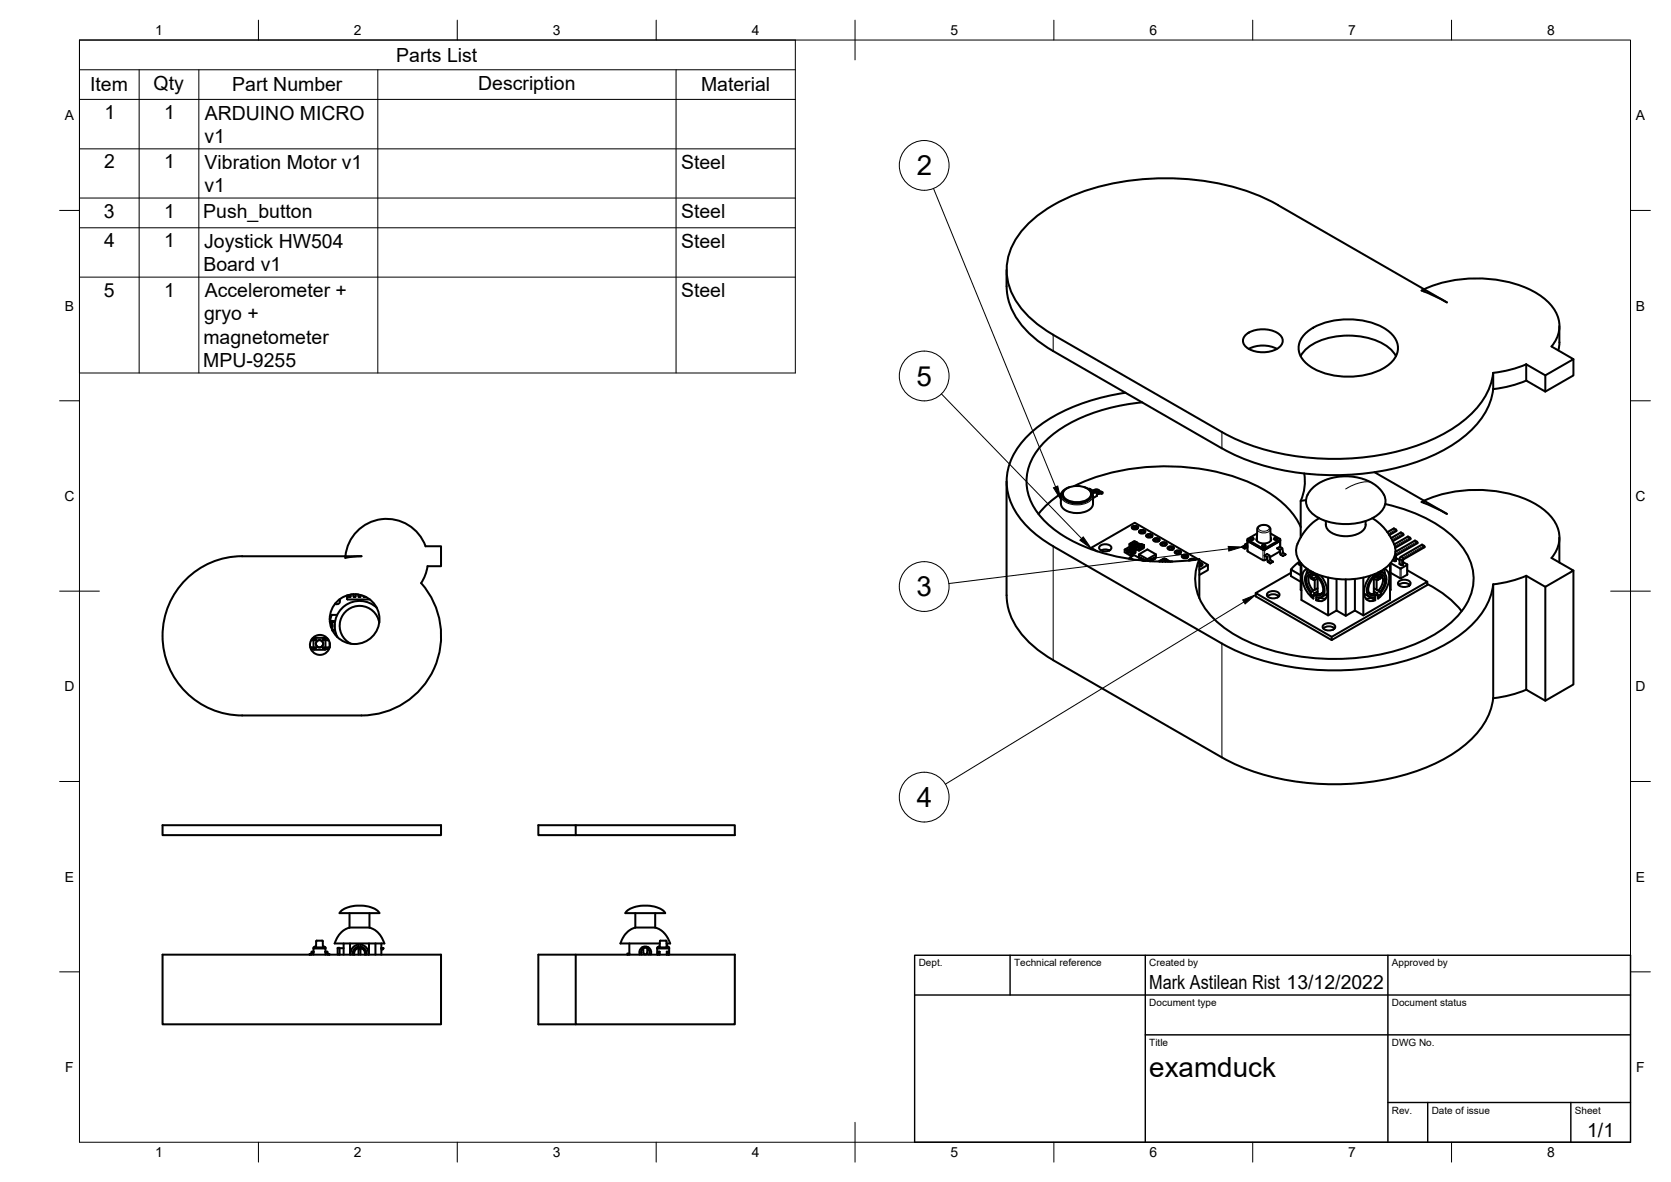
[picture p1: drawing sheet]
<svg xmlns="http://www.w3.org/2000/svg" width="420mm" height="297mm" viewBox="0 0 420 297" stroke-linecap="round" stroke-linejoin="round" font-family="sans-serif">
<!-- layer: Visible -->
<g fill="none" stroke="#000" stroke-width=".51">
<path d="M253.1 67.8v4.2M253.1 71.9a17.7 17.7 0 0 0 7.6 13.6l4.1 2.7 42.4 24.5M358.1 72.7l-36.7-21.2a60.7 60.7 0 0 0-35.9-6.3 50.3 50.3 0 0 0-24.5 8.9 18 18 0 0 0-7.9 13.7 16.8 16.8 0 0 0 6.2 12.4l3.5 2.7 2 1.2M358.1 72.7v.6M358.1 72.7l5.7 3.3M363.8 76l-3-1.6-3.4-1.4a32.9 32.9 0 0 1 28.3 .3 10.9 10.9 0 0 1 6.4 8.1 7.7 7.7 0 0 1-2 5.7l5.5 3.2-7 4-4.8-2.7M264.8 84.1l42.4 24.5a60.1 60.1 0 0 0 33.9 6.5 52.3 52.3 0 0 0 25.9-8.6 18.9 18.9 0 0 0 8.4-12.8M283 98.7a47.3 47.3 0 0 0-22.5 9 17.3 17.3 0 0 0-7.3 14.3 18.6 18.6 0 0 0 8.3 13.1l3.3 2.2 42.4 24.4a60.1 60.1 0 0 0 33.9 6.5 52.3 52.3 0 0 0 25.9-8.5 18.9 18.9 0 0 0 8.4-12.8M313.4 84a7.1 7.1 0 0 1 8.8 .5 2.1 2.1 0 0 1-1.1 3.2 7.5 7.5 0 0 1-7.7-.5 1.94 1.94 0 0 1 0-3.2zM314 87.7a7.8 7.8 0 0 1 7.1 0M327 89.5a12 12 0 0 1 9.3-5 16.9 16.9 0 0 1 13.7 3.6l1 1.4M328.1 83.9a16.9 16.9 0 0 1 13.6-3.5 13.1 13.1 0 0 1 8.9 4.3 4.9 4.9 0 0 1-1.6 7.1 18.8 18.8 0 0 1-19.9 0 4.9 4.9 0 0 1-1-7.9z"/>
<path d="M375.4 97.8a18.9 18.9 0 0 1-8.4 12.8 53 53 0 0 1-28 8.7 59.6 59.6 0 0 1-31.8-6.6M375.5 93.7v4.1M383.8 91.6v4l4.8 2.8v-4.1M383.8 91.6a29.8 29.8 0 0 1-8.3 2.1M383.8 95.6a29.8 29.8 0 0 1-8.3 2.2M392.1 82v4.4l-.3 1.6M395.6 90.3v4l-7 4.1M287.2 101.1a42 42 0 0 0-23.6 9 14 14 0 0 0-5.1 13.7 19.6 19.6 0 0 0 10.2 11.7 54.3 54.3 0 0 0 32.9 5M327.9 119a11.9 11.9 0 0 1-.8 6.9l1.3-.2M345.6 118.7l18.2 10.4M60.9 139.8h30l-4.1 .4a10.4 10.4 0 0 1 8.9-9.7 10.4 10.4 0 0 1 11.3 6.8h3.9v5h-3.4M60.9 139.8a20 20 0 0 0-20 20 20 20 0 0 0 20 20"/>
<path d="M253.1 121v28.6M266.9 124a23.4 23.4 0 0 0-5.8 5.2M267.2 124.2a2.18 2.18 0 0 0 2 2 4.4 4.4 0 0 0 5-1.3l.1-.7M267.8 123.1a4.9 4.9 0 0 1 6.4 .4 1.74 1.74 0 0 1-1.5 2.4 4.8 4.8 0 0 1-5.3-1.1 1.33 1.33 0 0 1 .4-1.7zM268.9 122.4l-1.2 .6-.7 .7-.3 .7v2.2M270.1 122.2a55.7 55.7 0 0 1 46.2 .1 22.2 22.2 0 0 1 10.8 10.2M272.7 122.4l1.5 .8 .5 .8 .1 2.6a2.73 2.73 0 0 1-2.4 2.2 5.4 5.4 0 0 1-5.3-1.3l-.3-.9M273.6 122.9h.5l1.5 .9M274.4 137.7v.3M274.7 123.9l.7-.2 .4 .3v.6l-1 .6M275.2 123.1l.2 .2v.2M275.2 123.1a.78 .78 0 0 1 1.2 .4"/>
<path d="M275.2 123.1l-.4 .2M275.3 123.6l.4-.1 .3 .1M275.9 138.6l-1.5-.9 10.9-6.3 16 9.2M276 123.6l.3 .3M276 123.6a.89 .89 0 0 1 1.2 .1M276 123.6l-.3 .2M276 123.6h.1M276.3 124l.3-.1 .3 .2M276.3 124l-.5 .3M276.3 123.9v.1M276.5 137.3a2.02 2.02 0 0 1 2.9 .2 1.34 1.34 0 0 1-1.7 1.1 .94 .94 0 0 1-1-.3 .94 .94 0 0 1-.2-1zM276.8 138.3l1.3-.2 .9 .2"/>
<path d="M277.2 123.7v.3l-.3 .1M282.8 138.1l.3-.1 .5 .3-.3 .1zM282.8 138.1v.7l.5 .3 .3-.2v-.6M283.3 138.4v.7M283.6 138.3l-.5-.3 .7-.5 .5 .4v.4v-.4l-.7 .4 .1 .6M283.7 138.6l.3-.1 .5 .3-.2 .2zM283.7 138.6v.7l.6 .3 .2-.1v-.7M284 136.7l.3-.2 .5 .3-.3 .2zM284 136.7v.3l.5 .3 .3-.1v-.4M284.3 139v.6M284.5 138.8l.8-.4v.7l-.8 .4zM284.5 137v.3"/>
<path d="M284.6 132.6a.92 .92 0 0 1 1.6 0M284.6 137.7l-.5-.3-.3 .1 .5 .4 .3-.2v.4M284.6 132.4a.82 .82 0 0 1 .9-.3 .82 .82 0 0 1 .6 .7 .82 .82 0 0 1-.8 .3 .82 .82 0 0 1-.7-.7zM284.7 138.1l.3-.2 .5 .3-.2 .2zM284.8 136.8l.7-.4v.4l-.7 .4zM284.9 137.2l.3-.1 .5 .3-.2 .1zM284.9 137.2v.3l.6 .4 .2-.2v-.3M285 136.1l.3-.1 .5 .3-.3 .1zM285 132.4l.5-.1 .4 .4-.6 .2-.4-.2zM285.5 137.5v.4M285.5 138.2v.7l-.2 .2v-.7l-.6-.3-.7 .4 .5 .3M285.7 137.4l-.5-.3 .7-.4 .5 .3-.7 .4 .1 .3"/>
<path d="M285.8 136.3v.3l-.3 .2v-.4l-.5-.3-.7 .4 .5 .3M285.8 137.4l.3-.1 .6 .3-.3 .2zM285.8 137.4v.7l.6 .3 .3-.2v-.6M286.4 137.8v.6M286.4 139.3l2.1 1.2M286.4 133.6a.92 .92 0 0 1 1.6 0M286.4 133.5a.82 .82 0 0 1 .9-.3 .82 .82 0 0 1 .6 .6 .82 .82 0 0 1-.8 .3 .82 .82 0 0 1-.7-.6zM286.7 137.6l.7-.4v.6l-.7 .4zM286.7 136.8l-.5-.3-.3 .2 .5 .3 .3-.1M286.8 136.8l.3-.1 .6 .3-.3 .2zM286.8 133.4h.5l.4 .3-.6 .2-.4-.2zM287.7 137v.7l-.3 .1v-.6l-.6-.4-.7 .5 .6 .3"/>
<path d="M288.2 134.7a.92 .92 0 0 1 1.6 0M288.2 134.5a.82 .82 0 0 1 .9-.3 .82 .82 0 0 1 .6 .6 .82 .82 0 0 1-.8 .3 .82 .82 0 0 1-.7-.6zM288.6 134.5l.5-.1 .4 .4-.6 .2-.4-.2zM290 135.7a.92 .92 0 0 1 1.6 0M290 135.5a.82 .82 0 0 1 .9-.3 .82 .82 0 0 1 .6 .7 .82 .82 0 0 1-.8 .3 .82 .82 0 0 1-.7-.7zM290.4 135.5l.5-.1 .4 .4-.6 .2-.4-.2zM290.6 139.3l-2.1-1.2-2.1 1.2 .1 1M291.8 136.8a.92 .92 0 0 1 1.6 0M291.8 136.6a.82 .82 0 0 1 .9-.4 .82 .82 0 0 1 .6 .7 .82 .82 0 0 1-.8 .3 .82 .82 0 0 1-.7-.6zM292.2 136.6l.5-.1 .4 .3-.6 .2-.4-.2zM293.6 137.8a.92 .92 0 0 1 1.6 0M293.6 137.6a.82 .82 0 0 1 .9-.3 .82 .82 0 0 1 .6 .6 .82 .82 0 0 1-.8 .4 .82 .82 0 0 1-.7-.7z"/>
<path d="M294 137.6l.5-.1 .4 .3-.7 .2-.3-.2zM295.4 138.8a.92 .92 0 0 1 1.6 0M295.4 138.6a.82 .82 0 0 1 .9-.3 .82 .82 0 0 1 .6 .7 .82 .82 0 0 1-.8 .3 .82 .82 0 0 1-.7-.7zM295.8 138.6l.5-.1 .4 .4-.7 .2-.3-.2zM297.2 139.8a.92 .92 0 0 1 1.5 0M297.2 139.7a.82 .82 0 0 1 .9-.3 .82 .82 0 0 1 .6 .6 .82 .82 0 0 1-.9 .3 .82 .82 0 0 1-.6-.6zM297.6 139.6h.5l.3 .3-.6 .2-.3-.2zM312.4 137.4h.1M312.9 137.1l-.5 .3M313 137.1h.1M313.2 137l.4 .2M313.6 137.4l-.6 .5-.6-.5"/>
<path d="M313.6 136.5l-.5 .3-.2 .9M313.6 135.5v3M313.7 138.4l.1 .2M313.8 138.6l3.8 2.2h.4l.6-.4M314.5 135.1h.2a.35 .35 0 0 1 .4 .1 .35 .35 0 0 1-.1 .5l-.6-.1zM316 135.9l.2-3.3 .5-.5 1.1-.2 1 .2 .6 .6 .1 3.2M316 135.5v.2M316 135.1a1.02 1.02 0 0 0 1.1 1.4 1.86 1.86 0 0 0 2.5-1.1l-.1-.3M316.1 134.1l-2.4 1.4 4 2.4 4.2-2.4-2.4-1.4M317.5 136.9l.3-.1a.36 .36 0 0 1 .4 .2 .36 .36 0 0 1-.2 .4 .38 .38 0 0 1-.5 0 .38 .38 0 0 1-.1-.4zM318 139.7l.6-.5 .6 .4 .2 1.2 .6 .3M318 139.7l.6 .3 .2 1.2 .6 .4 .6-.5"/>
<path d="M318 139.7h.1M319.5 135.5l.1 .2M320.4 135.2l.3-.1a.35 .35 0 0 1 .5 .1 .35 .35 0 0 1-.2 .5 .39 .39 0 0 1-.5 0 .39 .39 0 0 1-.1-.5zM321.2 137.8l.6 .4 .2 1.2 .6 .3 .6-.3M321.2 137.8h.1M321.8 137.4l-.6 .4M321.8 137.4l.7 .4 .1 1 .6 .5M321.8 138.6l-2.5 1.4M321.8 137.4h.1M321.8 138.6h.1M321.9 135.5v2M321.9 135.8l-4 2.4-4.2-2.4"/>
<path d="M323.2 139.3h.1M323.2 139.3v.1M327 125.9v9.2M331.7 130.2a13.7 13.7 0 0 0-5.4 6.4 5 5 0 0 0 2 6.1 18.7 18.7 0 0 0 20.2 0 5.2 5.2 0 0 0 1.2-7.7l-1.7-2.4-1.4-1.3-1.5-1.1M333.4 130.9a2.86 2.86 0 0 0 2.2 3.4 7.1 7.1 0 0 0 7.4-1.3l.4-1.1M343.4 130.9v1M348 124.3a4.1 4.1 0 0 1-2 5.4 15 15 0 0 1-16-.6 4.2 4.2 0 0 1 0-6.4l1.7-1.3 2.1-1 2.9-.6 3-.1 2.7 .6 2.5 1 2 1.5 1.1 1.5M348.3 126.7a36.2 36.2 0 0 1 17.8 8.9 12.9 12.9 0 0 1 2.5 16.4 27.6 27.6 0 0 1-14.9 10.7 57.1 57.1 0 0 1-39.6-1.3 24.5 24.5 0 0 1-12.3-10.6 12 12 0 0 1-.2-10.2M351 139.6h.1M351 133.5l-1.7 1M351.1 133.3v.1M351.1 133.3l-.6-.5-1.7 .9"/>
<path d="M351.1 133.4v.1M352.3 133.8l.5 .4v.3l-2.6 1.5M352.3 133.8l-2.5 1.4M354.5 135.1l-.5-.3-3.4 2M354.5 135.1l.2 .2M354.6 135.3v.1M354.7 135.4l-3.9 2.3M355.7 135.9l-4.8 2.8M355.7 135.9h.1M355.8 135.9l.5 .2M356.3 136.1l.1 .3M356.4 136.4l-5.4 3.2v1.4"/>
<path d="M357.5 136.9l-5.4 3.1-.2 .4 .1 1.4M357.5 136.9l.7 .5M358.1 125.8v.6M358.2 137.4l-.1 .1-5.3 3.1v1.3M363.8 129.1l-3-1.5-3.4-1.4a32.9 32.9 0 0 1 28.3 .2 10.9 10.9 0 0 1 6.4 8.2 7.8 7.8 0 0 1-2 5.6l5.5 3.2-7 4.1-4.8-2.8M392.1 135.1v6.3M83.2 157.6v-1.6h.4v2.4M83.6 156.1h.7M83.6 158.5h.7M84.2 157v.5M84.8 154.5h-1.4l-.4 1.8M85.4 150.6a.79 .79 0 0 1-.1 1 .79 .79 0 0 1-1 .1"/>
<path d="M87.3 149.6v.9M87.3 150.5l.1 .1M87.4 150.7h5.6M87.7 149.5v.5M87.7 150h.4M88.1 149.4v.6M88.3 149.4h.6M88.9 149.4l.1 .6M89 150h.3M89.4 149.4l-.1 .6M89.4 149.4h.6M90.1 149.4l.1 .6"/>
<path d="M90.2 150h.4M90.6 149.5v.5M91.4 149.8l.1 .2M91.5 150h.3M91.9 150h-.1M94.8 152.8a6.3 6.3 0 0 0-8.1-.6 6.3 6.3 0 0 0-1.9 7.9M95.4 156.5a5 5 0 0 0-8-3.3 5 5 0 0 0 .8 8.6M105.9 146.5a20 20 0 0 1 3.2 21.5 20 20 0 0 1-18.2 11.8h-30M107.5 142.3l-.7 2.5-.9 1.7M253.1 149.6a17.7 17.7 0 0 0 7.6 13.5l4.1 2.8 42.4 24.4a60.1 60.1 0 0 0 33.9 6.6 52.3 52.3 0 0 0 25.9-8.6 19 19 0 0 0 8.5-12.8 30.2 30.2 0 0 0 8.3-2.2M284.1 140.2l-.2 .2M284.8 140.6l-.7-.4 1.1-.7 2.1 1.2-.2 .2"/>
<path d="M286.7 140.3v.1M286.8 140.2h-.3l.2-.1 .1 .3M286.8 140.4h-.1M286.8 140.4h.1M287 140.4v.1M287.1 140.4h-.3l.2-.1 .1 .2M287.1 140.5l-.1 .1M287.1 140.5v.1M287.2 140.6v.1M287.4 140.5h-.3l.1-.1 .2 .3M287.4 140.9h.1M287.4 140.7v.2"/>
<path d="M287.5 140.8v.1M287.7 140.7h-.3l.1-.1 .2 .3M287.7 140.9h-.1M287.7 140.9h.1M288 140.9h-.3h.3M288.1 141h.1M288.8 141h.3M289.1 141h.1M289.1 140.9h.2h-.2v.1M289.2 140.9v.1M289.3 140.7h.3h-.3v.2M289.3 140.9v.1"/>
<path d="M289.5 140.8v.1M289.6 140.5h.3l-.1-.1-.2 .3M289.6 140.7l-.1 .2h-.2M289.8 140.6v.2M289.9 140.4h.3l-.1-.1-.2 .2M289.9 140.5l-.1 .3-.2-.1M290.1 140.4v.2M290.2 140.4h.3l.1-.3v-.8l-2.1 1.2v.5M290.2 140.2v.3h-.3M290.2 140.2h.3zM290.3 140.3v.1M291.5 141v.1"/>
<path d="M292.4 141.1l.6-.3-.1 .4M292.5 140.4l.3-.1 .5 .3-.3 .2zM293.3 140.6v.3l-.3 .2v-.3l-.5-.4-.7 .5 .5 .2-.5-.2-.3 .1 .2 .1M294.2 141.1l-.5-.3-.3 .2 .3 .1-.3-.1-.3 .2M294.2 141.1h.1M294.8 141.1h-.4M300.2 140.7l-.5-.1-.4 .2M300.5 140.7l-.5-.3a.82 .82 0 0 0-1 .5M301.6 140.7l2.1 1.3-2.1 1.2M301.6 140.6v9.7M301.6 141.6l.4 .3-.4 .3M302.3 141.9l-.2-.3-.5-.1 .5 .1 .2 .3-.2 .3-.5 .2"/>
<path d="M303.7 142v1.3l-2.1 1.2M318.7 149.9a2.26 2.26 0 0 1 2.9 0M318.7 149a2.08 2.08 0 0 1 3 .3 1.38 1.38 0 0 1-1.8 1.1 .96 .96 0 0 1-1-.3 .96 .96 0 0 1-.2-1.1zM320 141.1h.1M324.6 143.1v1.7l2.4 1.4M326.8 141.1l-2.2 2 2.4 1.5M327 142v-.6l-.5 .4 .5 .2M327 141.5v6.7l.2 .1M327.2 141.7v9.1l6.7 3.9 2.2-1.3 2.3 1.4 2.3-1.4 2.1 1.3 6.7-3.9v-9.1M328.7 142.9a2.46 2.46 0 0 0-1.2 3.3l.5 1.4 .7 1.3 1.5 1.5v-.7M328.8 143.1l-.3 1.2M329.5 145l.8 .4"/>
<path d="M329.6 143.5l-.8 .5M329.7 144.2v.1M329.7 148.7a3.7 3.7 0 0 1-.9-4 1.71 1.71 0 0 1 2.6 .5 3.8 3.8 0 0 1 1 4.1 1.24 1.24 0 0 1-1.7 .2M329.8 144.3l-.2 .1M330 144.3a1.9 1.9 0 0 0-.6 2.9l.8 1.2M330.2 143.9a1.49 1.49 0 0 0-1.6 .2 1.49 1.49 0 0 0-.5 1.6l.4 1.7 1.1 1.6M330.2 145.4l.1 .3 .3 .1M330.2 143.9v.1M330.4 144.4l-.9 .6 .1 .4 .7 .4M330.6 148.2l-.9 .6-.2 .6M330.6 145.8v2.4M330.9 144.2v.2l.2-.1"/>
<path d="M330.9 150v.8M330.9 144.3a4.9 4.9 0 0 1 1.9 5.3 1.38 1.38 0 0 1-1.9 .4M331.1 144.9l-.9 .5M331.3 145.4v3.8l-1.1 .6-.7-.4M331.3 148.6l-.9 .6-.2 .4M331.3 145.1v.3M331.3 145.4l-.7 .4M331.3 147.8l-.7 .4M332 150.2l-1.1 .6M332 150.2l1.3 .3M332.1 144.7a5.9 5.9 0 0 1 1.4 5.3 1.77 1.77 0 0 1-2.6 .8M332.4 149.1h.1"/>
<path d="M332.6 149l-.3 .2M332.6 148.9a1.09 1.09 0 0 1-1.3 .3M332.7 157.9a2.26 2.26 0 0 1 2.9 0M332.7 157.1a2.08 2.08 0 0 1 3 .3 1.38 1.38 0 0 1-1.8 1 .96 .96 0 0 1-1-.2 .96 .96 0 0 1-.2-1.1zM333.8 149.1l-1.5 .9M333.9 145.1v9.6M336.1 145.5v7.9M338.4 145.6v9.2M340.7 145.5v7.9M342.8 145.1v9.6M343 149.1l1.4 .9M344.1 148.9a1.09 1.09 0 0 0 1.4 .3"/>
<path d="M344.2 149l.2 .2M344.3 149.1h-.1M344.6 144.7a5.9 5.9 0 0 0-1.4 5.3 1.77 1.77 0 0 0 2.6 .8M344.7 150.2l-1.3 .3M344.7 150.2h.1M345.4 145.1v3.5M345.4 145.4l.7 .4v2.4M345.4 148.6l.7 .4M345.4 147.8l.7 .4M345.8 144.3a4.9 4.9 0 0 0-1.8 5.3 1.38 1.38 0 0 0 1.8 .4M345.8 150v.8l-1.1-.6M345.8 144.2v.2l-.1-.1"/>
<path d="M346 144.6l.9 .5-.4 .3-.9-.5M346.1 148.2l1.1 .8v.4l-.3 .3-.4 .1-1.1-.6v-.6M346.1 149l.4 .6M346.3 144.5l.9 .5-.3 .1M346.5 143.9a1.49 1.49 0 0 1 1.6 .2 1.49 1.49 0 0 1 .5 1.6l-.4 1.7-1 1.6M346.5 145.4v.3l-.3 .1M346.8 144.3a1.9 1.9 0 0 1 .6 2.9l-.8 1.2M346.9 144.3l.3 .1M347 148.7a3.7 3.7 0 0 0 1-4 1.72 1.72 0 0 0-2.6 .5 3.8 3.8 0 0 0-1.1 4.1 1.25 1.25 0 0 0 1.7 .2M347 144.2l.1 .1M347.2 143.5l.7 .5M347.2 145l-.1 .4-.7 .4"/>
<path d="M347.9 143.1l.4 1.2M348.1 142.9a2.46 2.46 0 0 1 1.1 3.3l-.5 1.4-.7 1.3-1.5 1.5v-.7M349.7 144l2.3 1.3h.3M350.2 140.8l.8 .2M351 140.2l.9 .5M351.7 147a2.26 2.26 0 0 1 2.8 0M351.7 146.2a2.08 2.08 0 0 1 3 .3 1.38 1.38 0 0 1-1.9 1 .96 .96 0 0 1-1-.3 .96 .96 0 0 1-.1-1zM351.9 141.8l.5 .2M352.3 142.8h-.3l-2.3-1.3v6.7l-.2 .1M352.4 142h.3M352.7 140.6h.1M352.8 141.3l1.1 .6-1.6 .9"/>
<path d="M352.8 141.9l-.1 .1M353.8 143.3l5.1 2.9-24.1 13.8-19.1-11 8.9-5M353.8 141.9v2.5M353.9 144.4l-1.6 .9M358.9 146.8a25.9 25.9 0 0 1 8.6 6.8M358.9 146.2v.8l-24.1 13.9-19.1-11v-.9M375.5 146.9v28.6M383.8 144.7v28.6l4.8 2.8M383.8 144.7a29.8 29.8 0 0 1-8.3 2.2M395.6 143.4v28.6l-7 4.1v-28.6M78 162.7h.8M78.2 163.1h.6"/>
<path d="M78.3 160.9h.5M78.5 160.4h.3M78.8 163.1l.2 .2h2.7M78.8 160.4v2.7M79 160.3h2.7M79 160.3l-.2 .1M81.7 160.3l.2 .1M81.8 162.7h1M81.8 163.1h.9M81.8 160.4h.5M81.8 160.9h.8M81.8 160.4v2.7"/>
<path d="M81.9 163.1l-.2 .2M82.8 162.7v.1M82.9 161.6v1M84.8 160h.1M334.8 160v.9M40.9 207.4h70v2.5h-70zM144.8 207.4v2.5h40v-2.5h-49.4v2.5h9.4M40.9 239.9h70v17.5h-70zM77.8 239.9h.1M77.8 239.8v.1M78.3 239.3l-.1 .5h-.3M78.4 239.3l-.2 .6"/>
<path d="M78.4 239.2h.4M78.5 239.1l-.1 .1M78.8 239.2l-.4 .1M78.8 238.1h3v.2h-3zM79.2 237.9l.3 .1M79.2 237.9l-.1 .2M79.5 238v.1M79.7 236.4h1.3M79.7 236.4l-.2 .1v1.5M81 236.4l.2 .1v1.5M81.2 238v.1M81.3 237.9h.2"/>
<path d="M81.3 237.9l-.1 .1M81.5 237.9l.1 .2M81.7 238.3h-2.9v1.6M81.7 238.3h.1v1.6M81.8 239.2l.4 .1 .2 .6M81.8 239.2h.4M82.2 239.1l.2 .7h.4M82.8 239.8v.1M82.8 239.9h.1M85.4 239.8h-.5v-1.6h.5v1.7M85.4 238.3h1M85.9 228.9l1.3-.8 1.8-.4 2.4-.1 1.6 .3a3.5 3.5 0 0 1 2.4 1.6h-10z"/>
<path d="M86.4 237.1v2.8M87.9 233.1l-.3 .1a5.9 5.9 0 0 0-3.5 3.9h12.5l-.6-1.5-.6-.9a4.7 4.7 0 0 0-2.5-1.6M87.9 233.1h5M87.9 229.5v3.6M88 237.1v2.8M88.7 239.9a1.74 1.74 0 0 1 1.4-2l.1-.5a2.25 2.25 0 0 0-2 2.5M90.1 238.3v.3h.5M90.1 238.6v1.3M90.2 238.2a1.38 1.38 0 0 0-1.1 1.7M90.6 238.3v.3M90.6 238.6v1.3M90.7 238.2h-.5"/>
<path d="M90.7 238.2a1.38 1.38 0 0 1 1 1.7M91.9 239.9a1.49 1.49 0 0 0-1.5-1.8 1.49 1.49 0 0 0-1.4 1.8M92.1 239.9a1.74 1.74 0 0 0-1.5-2l.1-.5a2.25 2.25 0 0 1 1.9 2.5M92.8 237.1v2.8M92.9 229.5v3.6M94.4 237.1v2.8M95.9 238.2l.5 .1zM95.9 237.1v2.8M95.9 238.6h.2M96.4 238.3l-.3 .3M144.8 239.9v17.5h40v-17.5h-49.4v17.5h9.4M157.5 229.1l1.4-.9 2.3-.6 2.4 .1 1.9 .5a2.7 2.7 0 0 1 1.8 1.3h-10.1z"/>
<path d="M158.2 239.8l-.4 .1M158.2 239.6h-.4v.2M158.2 237.1v2.8M159.7 233.1l-.1 .1a5.7 5.7 0 0 0-3.6 3.9h9.9M159.7 233.1h5M159.7 229.5v3.6M161.5 238v.6M161.8 238.4l-.6 .7 .1 .8M162.7 238.2l.1 1.2a.5 .5 0 0 1-.6 .4 .5 .5 0 0 1-.4-.5v-1.1h.8M162.8 238.4l.5 .7-.1 .8M163 238v.6M163.6 239.9a1.49 1.49 0 0 0-1.3-2 1.49 1.49 0 0 0-1.4 2"/>
<path d="M164.7 233.1a5.8 5.8 0 0 1 3.8 4h-.9M164.7 229.5v3.6M165.2 239.9v-1.6h3.1h-3.1v-.2h3.1v1.8M165.4 239.8h.5M165.4 239.2h.4M165.4 239.1v.8M165.8 239.1v.8M165.9 238v.1M165.9 238l-.3-.1-.1 .2M166.1 236.4h1.3M166.1 236.4l-.2 .1v1.5M167.4 236.4l.2 .1v1.5"/>
<path d="M167.6 238v.1M167.6 238l.3-.1 .1 .2M167.7 239.8h.4M167.7 239.2h.4v.7M167.7 239.1v.8M167.7 237.1v.8M168.1 239.1v.1"/>
<circle cx="83.7" cy="158.3" r=".07"/>
<circle cx="83.7" cy="156.2" r=".07"/>
<circle cx="89.2" cy="155.6" r="6.3"/>
<circle cx="79.3" cy="160.7" r=".2"/>
<circle cx="79.3" cy="162.8" r=".2"/>
<circle cx="80.3" cy="161.8" r=".9"/>
<circle cx="80.3" cy="161.8" r=".92"/>
<circle cx="80.4" cy="162.1" r="2.51"/>
<circle cx="81.4" cy="162.8" r=".2"/>
<circle cx="81.4" cy="160.7" r=".2"/>
</g>
<!-- layer: Visible Narrow -->
<g fill="none" stroke="#000" stroke-width=".25">
<path d="M264.8 84.1v4.1M307.2 108.6v4.1M264.8 137.3v28.6M266.8 124.6a2.73 2.73 0 0 0 2.4 2.1 5.4 5.4 0 0 0 5.3-1.2l.3-.9M268.2 122.8a1.71 1.71 0 0 0-1.2 1.8 1.71 1.71 0 0 0 1.4 1.5 5.5 5.5 0 0 0 6-.9 1.64 1.64 0 0 0-1-2.4M273.8 123h.4M274.2 123.3l.7 .4M274.9 123.7l.2 .1-.2-.1M275.5 123.7h-.6M275.8 123.9v.7M276.3 123.9l.4-.1 .5 .2M276.3 123.5l-.4-.2-.5 .2"/>
<path d="M276.3 123.9v.1M312.4 137.5h.1M312.8 137.7l-.4-.2 .6 .3M313 137.7h-.2M313 137.1h.1M313 137.6l-.2 .1M313 137.1l-.6 .3 .6 .2M313.1 136.9l-.1 .8M313.1 136.9h.1M313.1 137l-.1 .8M313.1 136.8l.1 .1M313.2 136.9l.4 .2"/>
<path d="M313.2 136.8l-.1 .1M313.2 137h-.1M313.3 136.9v.1M313.3 137l-.2 .8 .5-.5M313.3 137l.3 .2M313.3 137h-.2M313.6 136.6l-.4 .2 .4 .2M313.7 137.5h-.1M313.7 137.4h.1M313.8 135.6v3M314.4 135.4l.4 .2 .4-.2M314.6 135.1l.4 .1-.2 .1z"/>
<path d="M316.1 132.9a1.9 1.9 0 0 0 3.3 0M316.5 132.4a1.7 1.7 0 0 1 2.7 .3 1.59 1.59 0 0 1-2.8 0zM317.4 137.1l.4 .2 .4-.2M317.6 137.8v3M317.6 136.8l.4 .1-.2 .1zM318 137.8v3M318 139.6l.5 .3M318 139.7l.5 .2M318.4 139.9l.1 .1M318.5 139.9l.1 .3M318.6 139.2l.5 .4-.5 .3-.6-.3M319.1 139.6l.2 .2"/>
<path d="M319.2 139.5h-.1M319.3 139.7v.1M320.4 135.4l.4 .2 .4-.2M320.6 135.1l.4 .1-.2 .1zM321.2 137.8l.5 .3M321.2 137.8l.4 .3M321.6 138.1l.2 .3M321.6 138.1h.1M321.7 138.1l.1 .2M321.7 138.1l.2 .1v.9M321.8 135.6v1.8l.5 .3-.5 .4-.6-.4M321.8 138.5v.1"/>
<path d="M321.8 138.4l.1 .8M321.8 138.3v.1M321.9 138.3l.6-.3 .1 .8-.6 .3zM321.9 139.2h.1M321.9 139.2l.1 .2M322 139.1l.5 .6-.5-.3M322 139.1l.1 .3M322 139.4h.1M322.1 139.3l.6-.3 .5 .3-.6 .3zM322.3 137.7l.2 .2M322.4 137.7h-.1M322.5 137.9h.1"/>
<path d="M322.6 139.7h.1M322.6 138.8l.1 .2M322.6 139.6v.1M322.6 138.8h.1M322.6 139.7l.6-.4zM322.7 139h.1M323.2 139.3h.1M323.2 139.4h.1M345 121.3l-1.2-.2-1.7 .2-1.8 .6-1.9 1M350.5 132.8l-1.6 1M350.6 139.9v1.1M350.8 139.1l.2 .1"/>
<path d="M350.9 139.8v1.2M350.9 139.8h-.2M351 133.1l-1.9 1M351 139.2l.1 .2M351 139.2l-.2 .1M351.1 133.3l-1.8 1.1M351.1 133.4l-1.8 1M352.2 139.9l-.3 .6M352.3 133.8l-2.5 1.5M352.7 134.1l-2.7 1.5M352.9 134.4l-2.7 1.6M352.9 134.3l-2.8 1.6"/>
<path d="M354.1 134.9l-3.5 2M354.5 135.1l-3.8 2.2M354.6 135.4l-3.8 2.2M354.6 135.3l-3.8 2.3M355.8 135.9l-4.9 2.9M356.3 136.1l-5.3 3.1M356.4 136.4l-5.3 3-.2 .4M356.4 136.4l-5.4 3.2v1.4M357.6 136.9l-5.3 3.1 .4 .2M358 137.1l-5.3 3.1M358.2 137.5l-5.5 3.1v1.4M358.2 137.4l-5.3 3"/>
<path d="M318.6 140.2l.1 .9M318.6 140.2h.1M318.6 140.1l.2 .9M318.7 140.1l.6-.3 .1 .8-.6 .4zM318.7 141v.1M318.7 141.1l.1 .1M318.7 140.1l-.1-.2 .1 .2M318.7 140.1h.1M318.8 141l.1 .2-.1-.2M318.8 141.2l.6 .3zM319 141.2l.5-.3 .5 .2-.6 .3zM319.4 141.5v.1"/>
<path d="M319.4 141.5h.1M319.4 140.6l.1 .3M319.4 140.6h.1M319.4 141.4h.1M319.4 141.5l.6-.3zM319.5 141.5l-.1 .1M319.6 140.8h-.1M320 141.1v.1M320 141.2h.1M329.5 145.1l.7 .4M329.5 149.2l.7 .5M329.9 148.6l.7 .4"/>
<path d="M346.9 148.6l-.8 .4M347.2 145.1l-.7 .4M347.2 149.2l-.7 .5M351.9 141.8v-1.2l.5 .2v1.2M352 142.8v2.5M352.3 142.8v2.5M352.7 140.8v1.2M352.7 140.2l.2 .2M352.7 140.2l-.3 .6h.3M352.9 140.4l-.2 .4M353.8 142v2.4M307.2 161.7v28.6"/>
</g>
<!-- layer: Visible -->
<g fill="#000">
<circle cx="275.4" cy="123.6" r=".25"/>
<circle cx="276.3" cy="124" r=".25"/>
</g>
<!-- layer: BORDER -->
<g fill="none" stroke="#000" stroke-width=".25">
<path d="M20 10.1h390v276.9h-390zM65 5.1v5M115 5.1v5M165 5.1v5M215 5.1v10M265 5.1v5M315 5.1v5M365 5.1v5M15 52.9h5M410 52.9h5M15 100.7h5M410 100.7h5"/>
<path d="M15 148.6h10M405 148.6h10M15 196.4h5M410 196.4h5M15 244.2h5M410 244.2h5M65 287v5M115 287v5M165 287v5M215 282.1v9.9M265 287v5M315 287v5"/>
<path d="M365 287v5"/>
</g>
<!-- layer: TITLEBLOCK -->
<path d="M230 240.1h180v46.9h-180zM230 250h180M254 240.1v9.9M288 240.1v46.9M349 240.1v46.9M288 260.1h122M349 277.1h61M359 277.1v9.9M395 277.1v9.9" fill="none" stroke="#000" stroke-width=".36"/>
<!-- layer: Parts Lists -->
<path d="M20 10.1h180v83.6h-180zM20 17.5h180M35 17.5v76.2M50 17.5v76.2M95 17.5v76.2M170 17.5v76.2M20 25h180M20 37.4h180M20 49.8h180M20 57.2h180M20 69.6h180" fill="none" stroke="#000" stroke-width=".25"/>
<!-- layer: Balloons -->
<g fill="none" stroke="#000" stroke-width=".25">
<path d="M234.7 47.4l30.7 75M236.7 99l35.2 36.3M308.9 137.9l-70.3 8.7M312.8 151.3l-75.1 45.8"/>
<circle cx="232.4" cy="41.6" r="6.3"/>
<circle cx="232.4" cy="94.5" r="6.3"/>
<circle cx="232.4" cy="147.4" r="6.3"/>
<circle cx="232.4" cy="200.3" r="6.3"/>
</g>
<path d="M264.9 122.6l1.1-.5 .8 3.5zM271.5 135.7l.9-.8 2 2.9zM308.8 137.3l3.6 .2-3.4 1zM312.5 150.8l3.3-1.4-2.7 2.4z" fill="#000" stroke="#000" stroke-width=".25"/>
<g font-size="7">
<text x="230.5" y="44.1">2</text>
<text x="230.4" y="97">5</text>
<text x="230.4" y="149.9">3</text>
<text x="230.5" y="202.8">4</text>
<text x="289" y="270.6">examduck</text>
</g>
<g font-size="4.9">
<text x="99.6" y="15.5">Parts List</text>
<text x="22.7" y="23">Item</text>
<text x="38.6" y="22.5">Qty</text>
<text x="58.4" y="23">Part Number</text>
<text x="120.2" y="22.5">Description</text>
<text x="176.3" y="23">Material</text>
<text x="26.3" y="29.9">1</text>
<text x="41.3" y="29.9">1</text>
<text x="51.4" y="35.9">v1</text>
<text x="51.5" y="30.1">ARDUINO MICRO</text>
<text x="26.2" y="42.3">2</text>
<text x="41.3" y="42.3">1</text>
<text x="51.5" y="42.4">Vibration Motor v1</text>
<text x="171.3" y="42.5">Steel</text>
<text x="51.4" y="48.3">v1</text>
<text x="26.1" y="54.7">3</text>
<text x="41.3" y="54.7">1</text>
<text x="51.1" y="54.8">Push_button</text>
<text x="171.3" y="54.8">Steel</text>
<text x="26.2" y="62.1">4</text>
<text x="41.3" y="62.2">1</text>
<text x="51.4" y="62.3">Joystick HW504</text>
<text x="171.3" y="62.3">Steel</text>
<text x="51.1" y="68.1">Board v1</text>
<text x="26.1" y="74.6">5</text>
<text x="41.3" y="74.6">1</text>
<text x="51.5" y="74.7">Accelerometer +</text>
<text x="171.3" y="74.7">Steel</text>
<text x="51.3" y="80.5">gryo +</text>
<text x="51.2" y="86.3">magnetometer</text>
<text x="51.1" y="92.2">MPU-9255</text>
<text x="289" y="248.5">Mark Astilean Rist 13/12/2022</text>
<text x="399.1" y="285.7">1/1</text>
</g>
<g font-size="3.5">
<text x="39" y="8.8">1</text>
<text x="89" y="8.8">2</text>
<text x="139" y="8.8">3</text>
<text x="189" y="8.8">4</text>
<text x="239" y="8.8">5</text>
<text x="289" y="8.8">6</text>
<text x="339" y="8.8">7</text>
<text x="389" y="8.8">8</text>
<text x="16.3" y="30.2">A</text>
<text x="411.3" y="30.2">A</text>
<text x="16.3" y="78">B</text>
<text x="411.3" y="78">B</text>
<text x="16.2" y="125.9">C</text>
<text x="411.2" y="125.9">C</text>
<text x="16.2" y="173.7">D</text>
<text x="411.2" y="173.7">D</text>
<text x="16.3" y="221.6">E</text>
<text x="411.3" y="221.6">E</text>
<text x="16.4" y="269.4">F</text>
<text x="411.4" y="269.4">F</text>
<text x="39" y="290.8">1</text>
<text x="89" y="290.8">2</text>
<text x="139" y="290.8">3</text>
<text x="189" y="290.8">4</text>
<text x="239" y="290.8">5</text>
<text x="289" y="290.8">6</text>
<text x="339" y="290.8">7</text>
<text x="389" y="290.8">8</text>
</g>
<g font-size="2.5">
<text x="231" y="242.9">Dept.</text>
<text x="255" y="242.9">Technical reference</text>
<text x="289" y="242.9">Created by</text>
<text x="350" y="242.9">Approved by</text>
<text x="289" y="252.8">Document type</text>
<text x="350" y="252.8">Document status</text>
<text x="289" y="262.9">Title</text>
<text x="350" y="262.9">DWG No.</text>
<text x="350" y="279.9">Rev.</text>
<text x="360" y="279.9">Date of issue</text>
<text x="396" y="279.9">Sheet</text>
</g>
</svg>
